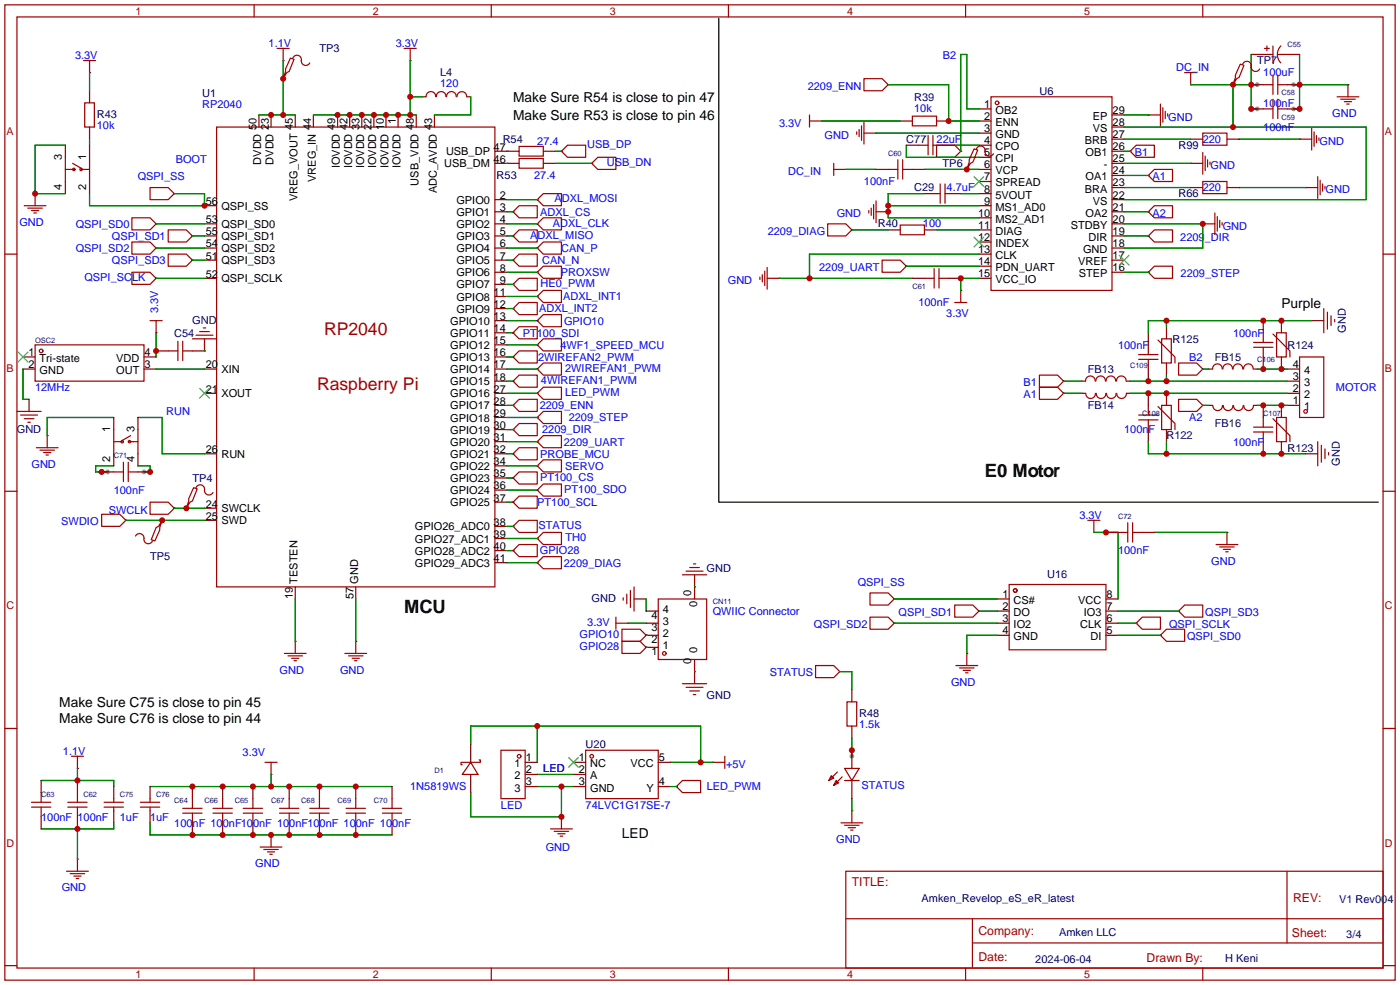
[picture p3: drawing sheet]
<svg xmlns="http://www.w3.org/2000/svg" width="294mm" height="207mm" viewBox="0 0 294 207" stroke-linecap="round" stroke-linejoin="round" font-family="sans-serif">
<g fill="#999">
<circle cx="271.5" cy="22.9" r=".51"/>
<circle cx="271.5" cy="17.8" r=".51"/>
<circle cx="263.9" cy="17.8" r=".51"/>
<circle cx="263.9" cy="22.9" r=".51"/>
<circle cx="22.6" cy="99.1" r=".51"/>
<circle cx="30.2" cy="99.1" r=".51"/>
<circle cx="178.8" cy="158.8" r=".51"/>
</g>
<g fill="none" stroke="#a10000" stroke-width=".25">
<path d="M1 1h291.9v204.7h-291.9zM3.6 3.6h286.7v199.6h-286.7zM17.5 12.7h2.6M18.8 12.7v2.5M53.3 1v2.6M58.2 10.2h2.5M59.4 10.2v2.5M61 12.2l.7 .2-1 2.6-.5 .2-.8 1.3 .5-1.5v-.5zM61.5 12.2a.93 .93 0 0 1 1.1-.6 .93 .93 0 0 1 .6 1.1 .94 .94 0 0 0 .7 1 .94 .94 0 0 0 1.1-.5M84.8 10.2h2.6M86.1 10.2v2.5M103.1 1v2.6"/>
<path d="M152.9 1v2.6M181.4 16.5h3.8l1.2 1.3-1.2 1.3h-3.8zM202.7 1v2.6M248.7 15.2h2.5M249.9 15.2v2.6M252.5 1v2.6M260.3 13.5l.8 .2-1 2.6-.5 .2-.8 1.3 .5-1.5v-.6zM260.9 13.5a.93 .93 0 0 1 1.1-.6 .93 .93 0 0 1 .6 1.1 .94 .94 0 0 0 .7 1 .94 .94 0 0 0 1.1-.5M265.2 11.4h2M265.2 17.8h2M265.4 10.2h1M265.9 9.7v1"/>
<path d="M267.2 9.7v3.5M267.2 15.7v4.1M268.2 11.4h2.1M268.2 17.8h2.1M268.2 15.7v4.1M268.9 9.6a2.54 2.54 0 0 0-.1 3.6M283 17.8v2.5M13.7 35.6h1.8M13.7 33v5.1M15.2 34.3l1.8 1M17 35.6h1.8M17.8 21.6h2v5.1h-2z"/>
<path d="M18.8 33v5.1M31.5 39.4h3.8l1.3 1.2-1.3 1.3h-3.8zM45.5 26.7h58.4v96.5h-58.4zM89.4 20.3a1.01 1.01 0 0 1 1.1-1.1 1.01 1.01 0 0 1 1 1.1M91.6 20.3a1.01 1.01 0 0 1 1-1.1 1.01 1.01 0 0 1 1 1.1M93.7 20.3a1.01 1.01 0 0 1 1.1-1.1 1.01 1.01 0 0 1 1 1.1M95.9 20.3a1.01 1.01 0 0 1 1-1.1 1.01 1.01 0 0 1 1.1 1.1M109 33.3h5v2h-5zM109 30.7h5v2.1h-5zM119.1 30.5h3.8v2.5h-3.8l-1.2-1.2zM125.5 33h3.8v2.6h-3.8l-1.3-1.3zM169.9 25.4h2.6"/>
<path d="M169.9 24.1v2.6M175 35.6h2.5M175 34.3v2.5M179.8 27.7v.5M180.3 27.2v1.5M180.8 26.4v3.1M181.4 27.9h2.5M181.4 25.7v4.5M186.4 35.6h2.1M188.5 33.5v4.1M189.5 35.6h2M189.5 33.5v4.1"/>
<path d="M191.5 24.4h5.1v2h-5.1zM192.8 30.5h2M194.8 28.4v4.1M195.8 28.4v4.1M195.8 30.5h2.1M196.6 30.5h3.8l1.3 1.3-1.3 1.2h-3.8zM197.4 38.6v4.1M198.4 38.6v4.1M204.5 31.2l.7 .3-1 2.5-.5 .3-.8 1.3 .6-1.6v-.5zM205 31.2a.93 .93 0 0 1 1.1-.5 .93 .93 0 0 1 .7 1.1 .94 .94 0 0 0 .6 .9 .94 .94 0 0 0 1.1-.4M208 20.3h25.4v40.7h-25.4zM237.2 31.8l1.3-1.3h3.8v2.5h-3.8z"/>
<path d="M241 24.1h2.6M242.3 35.6h3.8v2.5h-3.8l-1.3-1.3zM243.6 21.8v4.6M244.1 22.6v3.1M244.6 23.4v1.5M245.1 23.9v.5M249.9 34.3h2.6M252.5 38.1h5.1v2.5h-5.1zM252.5 27.9h5.1v2.6h-5.1zM252.5 32v4.6M253 32.8v3M253.5 33.5v1.6"/>
<path d="M254 34v.5M265.2 22.9h2M267.2 20.8v4.1M268.2 20.8v4.1M268.2 22.9h2.1M272.8 29.2h2.5M274.1 39.4h2.5M275.3 26.9v4.6M275.8 27.7v3M276.4 28.4v1.6M276.6 37.1v4.6M276.9 29v.5"/>
<path d="M277.1 37.8v3.1M277.6 38.6v1.5M278.1 39.1v.5M280.7 20.3h4.5M281.4 20.8h3.1M282.2 21.3h1.5M282.7 21.8h.5M1 53.3h2.6M5.1 43.2h4.6M5.8 43.7h3.1M6.6 44.2h1.5M7.1 44.7h.5"/>
<path d="M7.4 40.6v2.6M27.7 50.8h3.8l1.3 1.3-1.3 1.2h-3.8zM27.7 45.7h3.8l1.3 1.3-1.3 1.3h-3.8zM27.7 57.2h3.8l1.3 1.2-1.3 1.3h-3.8zM35.3 48.3h3.8l1.3 1.2-1.3 1.3h-3.8zM35.3 53.3h3.8l1.3 1.3-1.3 1.3h-3.8zM107.7 54.6l1.3-1.3h3.8v2.6h-3.8zM109 43.2h3.8v2.5h-3.8l-1.3-1.2zM109 48.3h3.8v2.5h-3.8l-1.3-1.3zM109 58.4h3.8v2.6h-3.8l-1.3-1.3zM112.8 47l1.2-1.3h3.9v2.6h-3.9zM112.8 57.2l1.2-1.3h3.9v2.5h-3.9z"/>
<path d="M112.8 52.1l1.2-1.3h3.9v2.5h-3.9zM114 40.6h3.9v2.6h-3.9l-1.2-1.3zM159.5 58.2v.5M160 57.7v1.5M160.5 56.9v3M161 58.4h2.6M161 56.1v4.6M173.7 47h3.8l1.3 1.3-1.3 1.2h-3.8zM182.4 44.2v.5M182.9 43.7v1.5M183.4 42.9v3.1M183.9 44.5h2.5"/>
<path d="M183.9 42.2v4.5M185.2 54.6h3.8l1.2 1.3-1.2 1.3h-3.8zM189 47.2h5.1v2.1h-5.1zM194.1 58.4h2M196.1 56.4v4.1M196.6 40.6h.8M197.1 58.4h2M197.1 56.4v4.1M198.4 40.6h.7M242.3 48.3h3.8v2.5h-3.8l-1.3-1.3zM242.3 55.9h3.8v2.5h-3.8l-1.3-1.2zM242.3 43.2h3.8v2.5h-3.8l-1.3-1.2z"/>
<path d="M252.5 47h2.5M255 44.7v4.6M255.5 45.5v3M256 46.2v1.6M256.5 46.7v.5M290.3 53.3h2.6M7.4 72.4h22.8v7.6h-22.8zM31.5 67.3h2.5M32.8 67.3v2.6M35.3 73.7h2M37.3 71.6v4.1M38.4 73.7h2"/>
<path d="M38.4 71.6v4.1M40.4 71.1h5.1M41.1 70.4h3.6M41.9 69.6h2M42.7 68.8h.5M107.7 64.8l1.3-1.3h3.8v2.5h-3.8zM109 73.7h3.8v2.5h-3.8l-1.3-1.3zM109 78.7h3.8v2.6h-3.8l-1.3-1.3zM109 68.6h3.8v2.5h-3.8l-1.3-1.2zM112.8 77.5l1.2-1.3h3.9v2.5h-3.9zM114 71.1h3.9v2.6h-3.9l-1.2-1.3zM114 61h3.9v2.5h-3.9l-1.2-1.3z"/>
<path d="M114 66h3.9v2.6h-3.9l-1.2-1.3zM200.4 63.5h2.5M201.7 61v2.5M218.2 78.7h3.8l1.3 1.3-1.3 1.3h-3.8zM227.9 80a1.01 1.01 0 0 1 1-1.1 1.01 1.01 0 0 1 1 1.1M230 80a1.01 1.01 0 0 1 1-1.1 1.01 1.01 0 0 1 1 1.1M232.2 80a1.01 1.01 0 0 1 1-1.1 1.01 1.01 0 0 1 1 1.1M234.4 80a1.01 1.01 0 0 1 1-1.1 1.01 1.01 0 0 1 1 1.1M239 75.4h4.1M239 74.4h4.1M241 72.4v2M241 75.4v2.1"/>
<path d="M243.1 71.4l3.5 3.5v1.3M243.8 71.1h2.1v5.1h-2.1zM247.4 76.2h3.8l1.3 1.3-1.3 1.2h-3.8zM254.5 77.5a1.01 1.01 0 0 1 1-1.1 1.01 1.01 0 0 1 1.1 1.1M256.7 77.5a1.01 1.01 0 0 1 1-1.1 1.01 1.01 0 0 1 1 1.1M258.8 77.5a1.01 1.01 0 0 1 1.1-1.1 1.01 1.01 0 0 1 1 1.1M261 77.5a1.01 1.01 0 0 1 1-1.1 1.01 1.01 0 0 1 1.1 1.1M263.1 72.9h4.1M263.1 71.9h4.1M265.2 69.9v2M265.2 72.9v2M267.2 70.1l3.6 3.6v1.2"/>
<path d="M268 69.9h2v5h-2zM272.8 74.9h5.1v12.7h-5.1zM277.9 64.8v5.1M278.6 65.5v3.6M279.4 66.3v2M280.2 67.1v.5M3.6 86.4h5M4.3 87.1h3.6M5.1 87.9h2M5.8 88.6h.5M7.6 94h4.6M8.4 94.5h3"/>
<path d="M9.1 95h1.6M9.7 95.5h.5M9.9 91.4v2.6M23.9 99.1h2M23.9 90.2v5.1M23.9 92.7h1.8M25.9 97v4.1M26.9 99.1h2.1M26.9 97v4.1M27.2 92.7h1.8M27.4 91.4l-1.7 1.1M29 90.2v5.1"/>
<path d="M107.7 95.3l1.3-1.3h3.8v2.5h-3.8zM107.7 90.2l1.3-1.3h3.8v2.5h-3.8zM109 83.8h3.8v2.6h-3.8l-1.3-1.3zM114 96.5h3.9v2.6h-3.9l-1.2-1.3zM114 91.4h3.9v2.6h-3.9l-1.2-1.3zM114 86.4h3.9v2.5h-3.9l-1.2-1.3zM114 81.3h3.9v2.5h-3.9l-1.2-1.2zM218.2 81.3h3.8l1.3 1.3-1.3 1.2h-3.8zM227.9 82.6a1.01 1.01 0 0 0 1 1 1.01 1.01 0 0 0 1-1M230.1 82.6a1.01 1.01 0 0 0 1 1.1 1.01 1.01 0 0 0 1-1.1M232.3 82.6a1.01 1.01 0 0 0 1 1.1 1.01 1.01 0 0 0 1-1.1M234.4 82.6a1.01 1.01 0 0 0 1 1 1.01 1.01 0 0 0 1-1"/>
<path d="M239 87.1h4.1M239 88.1h4.1M241 85.1v2M241 88.1v2.1M243.1 85.3l3.5 3.6v1.3M243.8 85.1h2.1v5.1h-2.1zM247.4 83.8h3.8l1.3 1.3-1.3 1.3h-3.8zM254.6 85.1a1.01 1.01 0 0 0 1 1.1 1.01 1.01 0 0 0 1-1.1M256.8 85.1a1.01 1.01 0 0 0 1 1.1 1.01 1.01 0 0 0 1-1.1M258.9 85.1a1.01 1.01 0 0 0 1 1.1 1.01 1.01 0 0 0 1.1-1.1M261.1 85.1a1.01 1.01 0 0 0 1 1.1 1.01 1.01 0 0 0 1-1.1M263.1 90.7h4.1"/>
<path d="M263.1 89.7h4.1M265.2 87.6v2.1M265.2 90.7v2M267.2 87.9l3.6 3.5v1.3M268 87.6h2v5.1h-2zM276.6 92.7v5.1M277.4 93.5v3.5M278.1 94.2v2.1M278.9 95v.5M1 103.1h2.6M21.3 108h3.8l1.3 1.2-1.3 1.3h-3.8zM28.4 112.5a.98 .98 0 0 1 1.3-.4 .98 .98 0 0 1 .5 1.3 .93 .93 0 0 0 .8 .7 .93 .93 0 0 0 1-.6"/>
<path d="M31.5 105.4h3.8l1.3 1.3-1.3 1.3h-3.8zM34 109.2l-.5 1.5v.6l-1 2.2-.8-.2 1.1-2.6 .5-.2zM40.6 102.4l.8 .2-1 2.6-.5 .2-.8 1.3 .5-1.5v-.6zM41.1 102.4a.93 .93 0 0 1 1.2-.6 .93 .93 0 0 1 .6 1.1 .94 .94 0 0 0 .7 1 .94 .94 0 0 0 1.1-.5M107.7 105.4l1.3-1.3h3.8v2.6h-3.8zM107.7 100.3l1.3-1.2h3.8v2.5h-3.8zM107.7 115.6l1.3-1.3h3.8v2.5h-3.8zM109 109.2h3.8v2.6h-3.8l-1.3-1.3zM112.8 113l1.2-1.2h3.9v2.5h-3.9zM112.8 102.9l1.2-1.3h3.9v2.5h-3.9zM114 116.8h3.9v2.6h-3.9l-1.2-1.3zM144 119.9h3.6"/>
<path d="M144.8 119.1h2M145.5 118.4h.5M228.3 109.2h2.6M229.6 109.2v2.6M234.7 111.8h2M236.7 109.7v4.1M237.7 111.8h2.1M237.7 109.7v4.1M255.3 114.3h4.5M256 114.8h3.1M256.8 115.3h1.5M257.3 115.8h.5"/>
<path d="M257.6 111.8v2.5M290.3 103.1h2.6M59.7 137.2h4.6M60.5 137.7h3M61.2 138.2h1.5M61.7 138.7h.5M62 134.6v2.6M72.4 137.2h4.6M73.2 137.7h3M73.9 138.2h1.5M74.4 138.7h.5M74.7 134.6v2.6"/>
<path d="M129.3 130.8h2.5M129.3 129.5v2.6M130.6 132.1h3.8l1.2 1.3-1.2 1.2h-3.8zM130.6 134.6h3.8l1.2 1.3-1.2 1.3h-3.8zM130.8 125.5v.5M131.6 124.7v2M132.3 124v3.5M133.1 123.2v5.1M138.2 125.7h10.1v12.7h-10.1zM143.3 120.7h5M171.2 139.7h3.8l1.3 1.3-1.3 1.2h-3.8zM182.6 129.5h3.8l1.3 1.3-1.3 1.3h-3.8z"/>
<path d="M182.6 124.5h3.8l1.3 1.2-1.3 1.3h-3.8zM200.4 127h3.8l1.3 1.3-1.3 1.2h-3.8zM200.7 139.7h4.5M202.9 137.2v2.5M211.8 122.7h20.4v13.7h-20.4zM239.8 129.5h3.8v2.6h-3.8l-1.3-1.3zM243.6 133.4l1.3-1.3h3.8v2.5h-3.8zM248.7 127h3.8v2.5h-3.8l-1.3-1.2zM1 152.9h2.6M15 158.8h2.5M16.3 158.8v2.5M100.6 159.5h.2v.5h-4v.5h.2"/>
<path d="M105.2 157.5h5v10.1h-5zM122.9 157.5h15.3v10.1h-15.3zM143.3 143.5h5M144 144.3h3.6M144.8 145h2M145.5 145.8h.5M152.1 158.8v2.5M177.8 147.3h2v5.1h-2zM201.4 140.2h3.1M202.2 140.7h1.5M202.7 141.2h.5M290.3 152.9h2.6"/>
<path d="M6.6 168.4h4.1M6.6 169.4h4.1M8.6 166.4v2M8.6 169.4v2.1M14.2 168.4h4.1M14.2 169.4h4.1M16.3 166.4v2M16.3 169.4v2.1M21.8 168.4h4.1M21.8 169.4h4.1M23.9 167.6v.8M23.9 169.4v.8"/>
<path d="M29.5 168.4h4M29.5 169.4h4M31.5 167.6v.8M31.5 169.4v.8M38.4 169.7h4M38.4 170.7h4M40.4 167.6v2.1M40.4 170.7v2M44.7 169.7h4.1M44.7 170.7h4.1M46.7 167.6v2.1M46.7 170.7v2"/>
<path d="M51.1 169.7h4M51.1 170.7h4M53.1 167.6v2.1M53.1 170.7v2M54.6 177.8h4.6M55.4 178.3h3M55.6 160h2.6M56.1 178.8h1.6M56.6 179.3h.5M56.9 160v2.6M56.9 175.3v2.5M58.7 169.7h4"/>
<path d="M58.7 170.7h4M60.7 167.6v2.1M60.7 170.7v2M65 169.7h4.1M65 170.7h4.1M67.1 167.6v2.1M67.1 170.7v2M72.6 169.7h4.1M72.6 170.7h4.1M74.7 167.6v2.1M74.7 170.7v2M80.3 169.7h4"/>
<path d="M80.3 170.7h4M82.3 167.6v2.1M82.3 170.7v2M98.8 160l1.5 2.6h-3.3zM115.6 174h4.5M116.3 174.5h3.1M117.1 175h1.5M117.6 175.5h.5M117.9 171.5v2.5M143.3 163.8h3.8v2.6h-3.8l-1.3-1.3zM149.6 160h2.5M174.5 162.8l.5 .5-1 .5z"/>
<path d="M175.5 163.8l.5 .5-1 .5zM175.8 162.1l-1.8 1.7M176.5 172.7h4.6M176.8 163.1l-1.8 1.7M177.3 161.3h3l-1.5 2.5zM177.3 173.2h3M177.3 163.8h3M178.1 173.7h1.5M178.6 174.2h.5M178.8 170.2v2.5M14 182.9h4.5M14.7 183.4h3.1"/>
<path d="M15.5 183.9h1.5M16 184.4h.5M16.3 180.3v2.6M177.5 182.9h112.8v20.3h-112.8zM177.6 192.8h112.6M204.1 197.9h86.1M204.1 192.8v10.2M270.2 182.9v15M1 202.7h2.6M53.3 203.2v2.5M103.1 203.2v2.5M152.9 203.2v2.5"/>
<path d="M202.7 203.2v2.5M252.5 203.2v2.5M290.3 202.7h2.6"/>
<circle cx="15.5" cy="35.6" r=".25"/>
<circle cx="17" cy="35.6" r=".25"/>
<circle cx="209.3" cy="21.6" r=".38"/>
<circle cx="8.6" cy="73.7" r=".38"/>
<circle cx="25.7" cy="92.7" r=".25"/>
<circle cx="27.2" cy="92.7" r=".25"/>
<circle cx="274.1" cy="86.4" r=".38"/>
<circle cx="139.4" cy="137.2" r=".38"/>
<circle cx="213.1" cy="124" r=".38"/>
<circle cx="109" cy="158.8" r=".38"/>
<circle cx="124.2" cy="158.8" r=".38"/>
</g>
<g fill="none" stroke="#870000" stroke-width=".25">
<path d="M18.8 15.2h.1M18.8 19.1v2.5M59.4 12.7h.1M59.4 16.3v.2M86.1 12.7h.1M186.4 17.8h.1M249.9 17.8h.1M258.8 17.5v.3M262.6 11.4h2.6M262.6 17.8h2.6M270.3 11.4h2.5M270.3 17.8h2.5"/>
<path d="M283 17.8h.1M13.7 30.5v2.5M13.7 38.1v2.5M18.8 26.7v2.5M18.8 30.5v2.5M18.8 38.1v2.5M54.4 24.1v2.6M56.9 24.1v2.6M62 24.1v2.6M65.8 24.1v2.6M70.9 24.1v2.6M73.4 24.1v2.6"/>
<path d="M75.9 24.1v2.6M78.5 24.1v2.6M81 24.1v2.6M83.6 24.1v2.6M87.4 24.1v2.6M88.6 20.3h.8M91.2 24.1v2.6M98 20.3h.8M103.9 34.3h5.1M103.9 31.8h5.1M114 34.3h2.6M114 31.8h2.6"/>
<path d="M117.9 31.8h.1M124.2 34.3h.1M172.5 25.4h.1M177.5 35.6h.1M183.9 27.9h.1M183.9 35.6h2.5M189 25.4h2.5M190.2 30.5h2.6M191.5 35.6h2.6M196.6 25.4h2.5M197.9 30.5h2.5M201.7 31.8h.1"/>
<path d="M202.9 35.3v.3M205.5 22.9h2.5M205.5 25.4h2.5M205.5 27.9h2.5M205.5 30.5h2.5M205.5 33h2.5M205.5 35.6h2.5M205.5 38.1h2.5M233.4 39.4h2.6M233.4 36.8h2.6M233.4 34.3h2.6M233.4 31.8h2.6"/>
<path d="M233.4 29.2h2.6M233.4 26.7h2.6M233.4 24.1h2.6M237.2 31.8h.1M241 24.1h.1M241 36.8h.1M249.9 34.3h.1M249.9 39.4h2.6M249.9 29.2h2.6M257.6 39.4h2.5M257.6 29.2h2.5M262.6 22.9h2.6"/>
<path d="M270.3 22.9h2.5M272.8 29.2h.1M274.1 39.4h.1M7.4 40.6h.1M32.8 52.1h.1M32.8 47h.1M32.8 58.4h.1M36.6 40.6h.1M40.4 49.5h.1M40.4 54.6h.1M42.9 43.2h2.6M42.9 58.4h2.6"/>
<path d="M42.9 54.6h2.6M42.9 52.1h2.6M42.9 49.5h2.6M42.9 47h2.6M103.9 57.2h2.5M103.9 54.6h2.5M103.9 52.1h2.5M103.9 49.5h2.5M103.9 47h2.5M103.9 44.5h2.5M103.9 41.9h2.5M103.9 59.7h2.5"/>
<path d="M107.7 44.5h.1M107.7 49.5h.1M107.7 59.7h.1M107.7 54.6h.1M112.8 41.9h.1M112.8 47h.1M112.8 57.2h.1M112.8 52.1h.1M163.6 58.4h.1M178.8 48.3h.1M186.4 44.5h.1M186.4 48.3h2.6"/>
<path d="M190.2 55.9h.1M191.5 58.4h2.6M194.1 40.6h2.5M194.1 48.3h2.5M199.1 40.6h2.6M199.1 58.4h2.6M205.5 40.6h2.5M205.5 43.2h2.5M205.5 45.7h2.5M205.5 48.3h2.5M205.5 50.8h2.5M205.5 53.3h2.5"/>
<path d="M205.5 55.9h2.5M205.5 58.4h2.5M233.4 57.2h2.6M233.4 54.6h2.6M233.4 52.1h2.6M233.4 49.5h2.6M233.4 47h2.6M233.4 44.5h2.6M233.4 41.9h2.6M241 49.5h.1M241 57.2h.1M241 44.5h.1"/>
<path d="M252.5 47h.1M4.8 77.5h2.6M4.8 74.9h2.6M30.2 77.5h2.6M30.2 74.9h2.6M32.8 69.9h.1M32.8 73.7h2.5M42.9 77.5h2.6M42.9 71.1v2.6h-2.5M103.9 77.5h2.5M103.9 74.9h2.5M103.9 72.4h2.5"/>
<path d="M103.9 69.9h2.5M103.9 67.3h2.5M103.9 64.8h2.5M103.9 62.2h2.5M107.7 74.9h.1M107.7 64.8h.1M107.7 69.9h.1M112.8 77.5h.1M112.8 72.4h.1M112.8 62.2h.1M112.8 67.3h.1M201.7 61h.1"/>
<path d="M241 69.9v2.5M241 77.5v2.5M244.9 68.6v2.5M244.9 76.2v2.5M252.5 77.5h.1M253.7 77.5h.8M263.1 77.5h.8M265.2 67.3v2.6M265.2 74.9v2.6M269 67.3v2.6M269 74.9v2.6M270.3 77.5h2.5"/>
<path d="M275.3 67.3h2.6M6.1 83.8v2.6M9.9 91.4h.1M21.3 99.1h2.6M23.9 87.6v2.6M23.9 95.3v2.5M29 99.1h2.5M29 87.6v2.6M29 95.3v2.5M42.9 95.3h2.6M42.9 82.6h2.6M103.9 97.8h2.5"/>
<path d="M103.9 95.3h2.5M103.9 92.7h2.5M103.9 90.2h2.5M103.9 87.6h2.5M103.9 85.1h2.5M103.9 82.6h2.5M103.9 80h2.5M107.7 80h.1M107.7 95.3h.1M107.7 85.1h.1M107.7 90.2h.1M112.8 97.8h.1"/>
<path d="M112.8 92.7h.1M112.8 87.6h.1M112.8 82.6h.1M223.3 80h.1M223.3 82.6h.1M227.1 82.6h.7M227.1 80h.7M236.5 82.6h.7M236.5 80h.7M241 82.6v2.5M241 90.2v2.5M244.9 82.6v2.5"/>
<path d="M244.9 90.2v2.5M252.5 85.1h.1M253.7 85.1h.8M263.1 85.1h.8M265.2 85.1v2.5M265.2 92.7v2.6M269 85.1v2.5M269 92.7v2.6M270.3 85.1h2.5M270.3 82.6h2.5M270.3 80h2.5M274.1 95.3h2.5"/>
<path d="M26.4 109.2h.1M34 109.2v.3M36.6 106.7h.1M39.1 106.4v.3M42.9 109.2h2.6M42.9 106.7h2.6M103.9 118.1h2.5M103.9 115.6h2.5M103.9 113h2.5M103.9 110.5h2.5M103.9 105.4h2.5M103.9 102.9h2.5"/>
<path d="M103.9 100.3h2.5M107.7 110.5h.1M107.7 105.4h.1M107.7 100.3h.1M107.7 115.6h.1M112.8 113h.1M112.8 118.1h.1M112.8 102.9h.1M229.6 111.8h.1M232.2 111.8h2.5M239.8 111.8h2.5M257.6 111.8h.1"/>
<path d="M62 134.6h.1M62 123.2v2.5M74.7 134.6h.1M74.7 123.2v2.5M131.8 130.8h.1M133.1 125.7h2.5M135.6 133.4h.1M135.6 135.9h.1M135.6 128.3h2.6M135.6 130.8h2.6M135.6 133.4h2.6M135.6 135.9h2.6"/>
<path d="M145.8 120.7v5M145.8 138.4v5.1M187.7 130.8h.1M187.7 125.7h.1M202.9 137.2h.1M205.5 128.3h.1M209.3 125.7h2.5M209.3 128.3h2.5M209.3 130.8h2.5M209.3 133.4h2.5M232.2 125.7h2.5M232.2 128.3h2.5"/>
<path d="M232.2 130.8h2.5M232.2 133.4h2.5M238.5 130.8h.1M243.6 133.4h.1M247.4 128.3h.1M98.8 156.2v3.8M176.3 141h.1M178.8 144.8v2.5M178.8 152.4v2.5M178.8 157.5v3.8M8.6 163.8v2.6M8.6 171.5v2.5"/>
<path d="M16.3 161.3h.1M16.3 163.8v2.6M16.3 171.5v2.5M23.9 165.1v2.5M23.9 170.2v2.5M31.5 165.1v2.5M31.5 170.2v2.5M40.4 165.1v2.5M40.4 172.7v2.6M46.7 165.1v2.5M46.7 172.7v2.6M53.1 165.1v2.5"/>
<path d="M53.1 172.7v2.6M56.9 175.3h.1M56.9 162.6h.1M60.7 165.1v2.5M60.7 172.7v2.6M67.1 165.1v2.5M67.1 172.7v2.6M74.7 165.1v2.5M74.7 172.7v2.6M82.3 165.1v2.5M82.3 172.7v2.6M98.8 162.6v3.8"/>
<path d="M110.2 160h2.6M110.2 162.6h2.6M110.2 165.1h2.6M117.9 171.5h.1M120.4 160h2.5M120.4 162.6h2.5M120.4 165.1h2.5M138.2 160h2.5M138.2 165.1h2.5M142 165.1h.1M149.6 160h.1M178.8 170.2h.1"/>
<path d="M178.8 163.8v3.8M16.3 180.3h.1"/>
</g>
<path d="M204.5 37.1l2 2M206.5 37.1l-2 2M204.5 49.8l2 2M206.5 49.8l-2 2M234.9 53.6l2.1 2M237 53.6l-2.1 2M3.8 73.9l2 2M5.8 73.9l-2 2M41.9 81.5l2 2.1M43.9 81.5l-2 2.1M119.4 159l2 2M121.4 159l-2 2" fill="none" stroke="#3c3" stroke-width=".25"/>
<path d="M150.9 3.8v101.6h138.4" fill="none" stroke="#000" stroke-width=".25"/>
<g fill="none" stroke="#008700" stroke-width=".25">
<path d="M18.8 15.2v3.9M59.4 12.7v11.4M86.1 12.7v11.4M186.4 17.8h12.7v7.6h6.4M249.9 17.8h14M258.8 17.8v8.9M262.6 11.4v11.5h1.3M271.5 17.8h11.5M272.8 11.4v11.5h-1.3M13.7 30.5h-6.3v10.1h6.3M18.8 29.2v1.3M54.4 24.1h7.6"/>
<path d="M65.8 24.1h21.6M86.1 20.3h2.5M98.8 20.3v3.8h-7.6M106.4 31.8h.1M106.4 34.3h.1M116.6 31.8h1.3M116.6 34.3h7.6M172.5 25.4h16.5M177.5 35.6h6.4M183.9 27.9h21.6M190.2 30.5v2.5h15.3M194.1 35.6h11.4"/>
<path d="M200.4 30.5h5.1M205.5 22.9h-2.6v-11.5h-1.2v20.4M236 26.7h50.8v15.2h-50.8M236 24.1h5M236 39.4h13.9M236 36.8h5M236 31.8h1.2M236 29.2h13.9M236 34.3h13.9M260.1 39.4h14M260.1 29.2h12.7M18.8 40.6v2.6h24.1v-2.6h-6.3"/>
<path d="M32.8 47h10.1M32.8 52.1h10.1M32.8 58.4h10.1M40.4 49.5h2.5M40.4 54.6h2.5M106.4 49.5h1.3M106.4 47h6.4M106.4 44.5h1.3M106.4 41.9h6.4M106.4 57.2h6.4M106.4 59.7h1.3M106.4 52.1h6.4"/>
<path d="M106.4 54.6h1.3M163.6 58.4h27.9M178.8 48.3h7.6M186.4 43.2h19.1M190.2 55.9h15.3M194.1 40.6h-7.7v5.1h19.1M196.6 48.3h8.9M201.7 40.6h3.8M205.5 58.4h-3.8v2.6M205.5 53.3h-35.6v5.1M236 49.5h5M236 47h16.5v5.1h-16.5"/>
<path d="M236 44.5h5M236 57.2h5M4.8 77.5v6.3h1.3M32.8 77.5h10.1M32.8 69.9v5M42.9 73.7h.1M106.4 72.4h6.4M106.4 74.9h1.3M106.4 77.5h6.4M106.4 64.8h1.3M106.4 62.2h6.4M106.4 67.3h6.4"/>
<path d="M106.4 69.9h1.3M244.9 67.3v1.3M244.9 78.7v1.3M252.5 77.5h1.2M263.9 77.5h6.4M275.3 67.3h-34.3v2.6M23.9 97.8h-3.8v1.3h2.5M23.9 87.6h-14v3.8M29 97.8h2.5v1.3h-1.3M29 87.6h5v7.7h8.9M106.4 80h1.3M106.4 97.8h6.4"/>
<path d="M106.4 95.3h1.3M106.4 85.1h1.3M106.4 87.6h6.4M106.4 90.2h1.3M106.4 92.7h6.4M106.4 82.6h6.4M223.3 80h3.8M223.3 82.6h3.8M237.2 80h33.1M237.2 82.6h33.1M241 92.7v2.6h33.1M244.9 92.7v2.6"/>
<path d="M252.5 85.1h1.2M263.9 85.1h6.4M26.4 109.2h16.5M36.6 106.7h6.3M106.4 113h6.4M106.4 102.9h6.4M106.4 118.1h6.4M106.4 110.5h1.3M106.4 115.6h1.3M106.4 105.4h1.3M106.4 100.3h1.3M229.6 111.8h5.1v13.9"/>
<path d="M242.3 111.8h15.3M62 125.7v8.9M74.7 125.7v8.9M131.8 130.8h3.8M135.6 133.4h.1M135.6 135.9h.1M135.6 125.7v2.6M145.8 123.2h.1M187.7 130.8h21.6M187.7 125.7h21.6M205.5 128.3h3.8M209.3 133.4h-6.4v3.8"/>
<path d="M234.7 133.4h8.9M234.7 128.3h12.7M234.7 130.8h3.8M98.8 156.2v-3.8h48.3v7.6M112.8 152.4v7.6M145.8 141h.1M176.3 141h2.5v3.8M178.8 154.9v3.9M8.6 163.8h15.3v1.3M16.3 161.3v2.5M16.3 174v6.3M23.9 172.7v1.3h-15.3"/>
<path d="M31.5 165.1h50.8M31.5 172.7v2.6h50.8M56.9 162.6v2.5M112.8 165.1h7.6M112.8 162.6h7.6M117.9 165.1v6.4h-19.1v-5.1M140.7 165.1h1.3M140.7 160h8.9M178.8 167.6v2.6"/>
</g>
<g fill="#c00">
<circle cx="272.8" cy="17.8" r=".63"/>
<circle cx="272.8" cy="22.9" r=".63"/>
<circle cx="262.6" cy="17.8" r=".63"/>
<circle cx="262.6" cy="22.9" r=".63"/>
<circle cx="258.8" cy="26.7" r=".63"/>
<circle cx="258.8" cy="17.8" r=".63"/>
<circle cx="202.9" cy="35.6" r=".63"/>
<circle cx="186.4" cy="44.4" r=".63"/>
<circle cx="186.4" cy="43.2" r=".63"/>
<circle cx="252.5" cy="47" r=".63"/>
<circle cx="199.1" cy="25.4" r=".63"/>
<circle cx="169.9" cy="58.4" r=".63"/>
<circle cx="201.7" cy="58.4" r=".63"/>
<circle cx="16.3" cy="174" r=".63"/>
<circle cx="16.3" cy="163.8" r=".63"/>
<circle cx="56.9" cy="165.1" r=".63"/>
<circle cx="40.4" cy="165.1" r=".63"/>
<circle cx="46.7" cy="165.1" r=".63"/>
<circle cx="53.1" cy="165.1" r=".63"/>
<circle cx="60.7" cy="165.1" r=".63"/>
<circle cx="67.1" cy="165.1" r=".63"/>
<circle cx="74.7" cy="165.1" r=".63"/>
<circle cx="46.7" cy="175.3" r=".63"/>
<circle cx="40.4" cy="175.3" r=".63"/>
<circle cx="53.1" cy="175.3" r=".63"/>
<circle cx="56.9" cy="175.3" r=".63"/>
<circle cx="60.7" cy="175.3" r=".63"/>
<circle cx="67.1" cy="175.3" r=".63"/>
<circle cx="74.7" cy="175.3" r=".63"/>
<circle cx="21.3" cy="99.1" r=".63"/>
<circle cx="31.5" cy="99.1" r=".63"/>
<circle cx="42.9" cy="43.2" r=".63"/>
<circle cx="7.4" cy="40.6" r=".63"/>
<circle cx="232.2" cy="111.8" r=".63"/>
<circle cx="59.4" cy="24.1" r=".63"/>
<circle cx="56.9" cy="24.1" r=".63"/>
<circle cx="59.4" cy="16.5" r=".63"/>
<circle cx="86.1" cy="24.1" r=".63"/>
<circle cx="83.6" cy="24.1" r=".63"/>
<circle cx="81" cy="24.1" r=".63"/>
<circle cx="78.5" cy="24.1" r=".63"/>
<circle cx="75.9" cy="24.1" r=".63"/>
<circle cx="73.4" cy="24.1" r=".63"/>
<circle cx="70.9" cy="24.1" r=".63"/>
<circle cx="86.1" cy="20.3" r=".63"/>
<circle cx="178.8" cy="157.5" r=".63"/>
<circle cx="39.1" cy="106.7" r=".63"/>
<circle cx="34" cy="109.2" r=".63"/>
<circle cx="147.1" cy="160" r=".63"/>
<circle cx="112.8" cy="152.4" r=".63"/>
<circle cx="117.9" cy="165.1" r=".63"/>
<circle cx="117.9" cy="171.4" r=".63"/>
<circle cx="32.8" cy="73.7" r=".63"/>
<circle cx="244.9" cy="95.2" r=".63"/>
<circle cx="265.2" cy="95.2" r=".63"/>
<circle cx="269" cy="95.2" r=".63"/>
<circle cx="244.9" cy="67.3" r=".63"/>
<circle cx="265.2" cy="67.3" r=".63"/>
<circle cx="269" cy="67.3" r=".63"/>
<circle cx="244.9" cy="80" r=".63"/>
<circle cx="241" cy="80" r=".63"/>
<circle cx="241" cy="82.5" r=".63"/>
<circle cx="244.9" cy="82.5" r=".63"/>
<circle cx="265.2" cy="77.5" r=".63"/>
<circle cx="269" cy="77.5" r=".63"/>
<circle cx="265.2" cy="85.1" r=".63"/>
<circle cx="269" cy="85.1" r=".63"/>
</g>
<g font-size="3.8">
<text x="206.8" y="100.2">E0 Motor</text>
<text x="84.8" y="128.8">MCU</text>
</g>
<g font-size="3.7" fill="#a00000">
<text x="68" y="70.4">RP2040</text>
<text x="66.6" y="81.8">Raspberry Pi</text>
</g>
<g font-size="2.9">
<text x="107.7" y="21.5">Make Sure R54 is close to pin 47</text>
<text x="107.7" y="25.3">Make Sure R53 is close to pin 46</text>
<text x="269" y="64.6">Purple</text>
<text x="12.4" y="148.5">Make Sure C75 is close to pin 45</text>
<text x="12.4" y="151.8">Make Sure C76 is close to pin 44</text>
<text x="130.6" y="176">LED</text>
</g>
<g font-size="2.6" fill="#a00000">
<text x="178.8" y="186.1">TITLE:</text>
<text x="271.4" y="189.4">REV:</text>
<text x="205.4" y="196.3">Company:</text>
<text x="271.2" y="196.7">Sheet:</text>
<text x="205.4" y="201.8">Date:</text>
<text x="240.7" y="201.9">Drawn By:</text>
</g>
<g font-size="2.3" fill="#00f">
<text x="56.4" y="9.8">1.1V</text>
<text x="83.1" y="9.8">3.3V</text>
<text x="15.7" y="12.4">3.3V</text>
<text x="197.9" y="12.4">B2</text>
<text x="246.9" y="14.9">DC_IN</text>
<text x="265.2" y="16">100uF</text>
<text x="42.4" y="22.7">RP2040</text>
<text x="92.4" y="18.3">120</text>
<text x="169.6" y="18.8">2209_ENN</text>
<text x="191.9" y="23.5">10k</text>
<text x="265.2" y="22.4">100nF</text>
<text x="20.3" y="27.1">10k</text>
<text x="163.5" y="26.6">3.3V</text>
<text x="173.1" y="29.1">GND</text>
<text x="245.2" y="25.3">GND</text>
<text x="265.2" y="27.5">100nF</text>
<text x="279.7" y="24.5">GND</text>
<text x="36.9" y="34.1">BOOT</text>
<text x="112.8" y="30.4">27.4</text>
<text x="123.3" y="31">USB_DP</text>
<text x="127.4" y="34.8">USB_DN</text>
<text x="196.6" y="30">22uF</text>
<text x="238.2" y="32.8">B1</text>
<text x="252.5" y="30">220</text>
<text x="254.1" y="35.5">GND</text>
<text x="277" y="30.4">GND</text>
<text x="28.9" y="37.8">QSPI_SS</text>
<text x="112.1" y="37.5">27.4</text>
<text x="165.4" y="36.8">DC_IN</text>
<text x="181.4" y="38.9">100nF</text>
<text x="198.7" y="40.1">4.7uF</text>
<text x="241.9" y="37.8">A1</text>
<text x="252.5" y="40.2">220</text>
<text x="278.3" y="40.6">GND</text>
<text x="4.1" y="47.4">GND</text>
<text x="15.9" y="47.8">QSPI_SD0</text>
<text x="113.4" y="45.2">ADXL_CS</text>
<text x="116" y="47.5">ADXL_CLK</text>
<text x="116.4" y="42.5">ADXL_MOSI</text>
<text x="175.6" y="45.7">GND</text>
<text x="193.7" y="47.7">100</text>
<text x="241.9" y="45.5">A2</text>
<text x="15.9" y="52.8">QSPI_SD2</text>
<text x="23.5" y="50.3">QSPI_SD1</text>
<text x="111.3" y="50.1">ADXL_MISO</text>
<text x="117.8" y="52.9">CAN_P</text>
<text x="161.2" y="49.3">2209_DIAG</text>
<text x="247.7" y="50.5">2209_DIR</text>
<text x="256.7" y="48.2">GND</text>
<text x="17.7" y="59">QSPI_SCLK</text>
<text x="23.5" y="55.4">QSPI_SD3</text>
<text x="113.8" y="55.4">CAN_N</text>
<text x="117.8" y="58">PROXSW</text>
<text x="152.8" y="59.6">GND</text>
<text x="172" y="56.9">2209_UART</text>
<text x="247.8" y="58.1">2209_STEP</text>
<text x="33.2" y="65.7" transform="rotate(-90 33.2 65.7)">3.3V</text>
<text x="113.2" y="65.6">ADXL_INT2</text>
<text x="113.5" y="60.2">HE0_PWM</text>
<text x="118.2" y="63">ADXL_INT1</text>
<text x="192.8" y="64.3">100nF</text>
<text x="109.7" y="70.7">PT100_SDI</text>
<text x="118.4" y="68.1">GPIO10</text>
<text x="198.6" y="66.5">3.3V</text>
<text x="258.8" y="70.7">100nF</text>
<text x="113" y="75.7">2WIREFAN2_PWM</text>
<text x="117.6" y="73.2">4WF1_SPEED_MCU</text>
<text x="234.7" y="73.2">100nF</text>
<text x="249.7" y="75.7">B2</text>
<text x="7.4" y="82.1">12MHz</text>
<text x="113.6" y="80.6">4WIREFAN1_PWM</text>
<text x="118.6" y="78">2WIREFAN1_PWM</text>
<text x="118.6" y="83.1">LED_PWM</text>
<text x="214.9" y="81">B1</text>
<text x="214.9" y="83.5">A1</text>
<text x="280.4" y="82.1">MOTOR</text>
<text x="34.9" y="87.1">RUN</text>
<text x="113.3" y="85.9">2209_ENN</text>
<text x="119.4" y="88.4">2209_STEP</text>
<text x="249.7" y="88.4">A2</text>
<text x="113.8" y="91">2209_DIR</text>
<text x="118.4" y="93.5">2209_UART</text>
<text x="236" y="91">100nF</text>
<text x="258.8" y="93.5">100nF</text>
<text x="6.6" y="98.2">GND</text>
<text x="113.4" y="100.9">PT100_CS</text>
<text x="113.4" y="96.1">PROBE_MCU</text>
<text x="118.7" y="98.6">SERVO</text>
<text x="22.8" y="107.9">SWCLK</text>
<text x="23.9" y="103.7">100nF</text>
<text x="112.8" y="106.2">PT100_SCL</text>
<text x="118.4" y="103.5">PT100_SDO</text>
<text x="12.9" y="110.3">SWDIO</text>
<text x="113" y="111">STATUS</text>
<text x="118.7" y="113.6">TH0</text>
<text x="226.6" y="108.9">3.3V</text>
<text x="113.3" y="116.4">GPIO28</text>
<text x="118.4" y="118.9">2209_DIAG</text>
<text x="234.7" y="116.4">100nF</text>
<text x="254.3" y="118.5">GND</text>
<text x="180" y="122.9">QSPI_SS</text>
<text x="123.3" y="131.4">3.3V</text>
<text x="149.6" y="129.1">QWIIC Connector</text>
<text x="170.8" y="131.7">QSPI_SD2</text>
<text x="188.6" y="129.2">QSPI_SD1</text>
<text x="245.4" y="131.8">QSPI_SCLK</text>
<text x="253" y="129.2">QSPI_SD3</text>
<text x="121.7" y="133.9">GPIO10</text>
<text x="121.7" y="136.5">GPIO28</text>
<text x="249.2" y="134.3">QSPI_SD0</text>
<text x="58.7" y="141.4">GND</text>
<text x="71.4" y="141.4">GND</text>
<text x="161.6" y="142">STATUS</text>
<text x="199.6" y="143.9">GND</text>
<text x="180.3" y="152.9">1.5k</text>
<text x="13.2" y="158.4">1.1V</text>
<text x="50.9" y="158.7">3.3V</text>
<text x="152.4" y="161.2">+5V</text>
<text x="86.1" y="165.9">1N5819WS</text>
<text x="114" y="162.1">LED</text>
<text x="148.3" y="165.9">LED_PWM</text>
<text x="180.8" y="165.6">STATUS</text>
<text x="8.6" y="172.3">100nF</text>
<text x="16.3" y="172.3">100nF</text>
<text x="25.1" y="172.3">1uF</text>
<text x="31.5" y="172.3">1uF</text>
<text x="36.6" y="173.5">100nF 100nF100nF 100nF100nF 100nF 100nF</text>
<text x="105.2" y="169.7">LED</text>
<text x="122.9" y="169.7">74LVC1G17SE-7</text>
<text x="114.6" y="178.5">GND</text>
<text x="175.5" y="176.9">GND</text>
<text x="53.6" y="182">GND</text>
<text x="13" y="187.1">GND</text>
</g>
<g font-size="2.3" fill="#000080">
<text x="67.1" y="11">TP3</text>
<text x="92.4" y="16">L4</text>
<text x="263.9" y="13.5">TP7</text>
<text x="42.4" y="20.5">U1</text>
<text x="191.9" y="21.2">R39</text>
<text x="218.2" y="19.9">U6</text>
<text x="20.3" y="24.8">R43</text>
<text x="105.5" y="29.9">R54</text>
<text x="190.2" y="30">C77</text>
<text x="197.9" y="35.1">TP6</text>
<text x="247.4" y="31.3">R99</text>
<text x="104.3" y="37.5">R53</text>
<text x="191.9" y="40.1">C29</text>
<text x="247.4" y="41.4">R66</text>
<text x="184.3" y="47.7">R40</text>
<text x="36.6" y="70.7">C54</text>
<text x="40.4" y="68">GND</text>
<text x="246.1" y="71.9">R125</text>
<text x="282.5" y="69.9" transform="rotate(-90 282.5 69.9)">GND</text>
<text x="255" y="75.7">FB15</text>
<text x="270.3" y="73.2">R124</text>
<text x="228.3" y="78.3">FB13</text>
<text x="228.3" y="85.9">FB14</text>
<text x="255" y="89.7">FB16</text>
<text x="3.5" y="90.9">GND</text>
<text x="244.9" y="92.2">R122</text>
<text x="270.3" y="94.8">R123</text>
<text x="40.4" y="101.1">TP4</text>
<text x="281.2" y="97.8" transform="rotate(-90 281.2 97.8)">GND</text>
<text x="31.5" y="117.6">TP5</text>
<text x="148.3" y="120.1">GND</text>
<text x="219.8" y="121.3">U16</text>
<text x="124.2" y="126.4">GND</text>
<text x="148.3" y="146.7">GND</text>
<text x="180.3" y="150.6">R48</text>
<text x="122.9" y="157">U20</text>
<text x="193.5" y="189.4">Amken_Revelop_eS_eR_latest</text>
<text x="281.1" y="189.5">V1 Rev004</text>
<text x="222.3" y="196.4">Amken LLC</text>
<text x="282.6" y="197">3/4</text>
<text x="217.3" y="202">2024-06-04</text>
<text x="257.2" y="202">H Keni</text>
</g>
<g font-size="2.3">
<text x="206.6" y="22.6">1</text>
<text x="209" y="23.9">OB2</text>
<text x="233.6" y="23.9">29</text>
<text x="53.9" y="27.3" transform="rotate(-90 53.9 27.3)">50</text>
<text x="56.4" y="27.3" transform="rotate(-90 56.4 27.3)">23</text>
<text x="61.5" y="27.3" transform="rotate(-90 61.5 27.3)">45</text>
<text x="65.3" y="27.3" transform="rotate(-90 65.3 27.3)">44</text>
<text x="70.4" y="27.3" transform="rotate(-90 70.4 27.3)">49</text>
<text x="72.9" y="27.3" transform="rotate(-90 72.9 27.3)">42</text>
<text x="75.5" y="27.3" transform="rotate(-90 75.5 27.3)">33</text>
<text x="78" y="27.3" transform="rotate(-90 78 27.3)">22</text>
<text x="80.5" y="27.3" transform="rotate(-90 80.5 27.3)">10</text>
<text x="83.1" y="26" transform="rotate(-90 83.1 26)">1</text>
<text x="86.9" y="27.3" transform="rotate(-90 86.9 27.3)">48</text>
<text x="90.7" y="27.3" transform="rotate(-90 90.7 27.3)">43</text>
<text x="206.6" y="25.2">2</text>
<text x="206.6" y="27.7">3</text>
<text x="209" y="26.4">ENN</text>
<text x="209" y="29">GND</text>
<text x="229.4" y="27.7">VS</text>
<text x="229.4" y="25.2">EP</text>
<text x="233.6" y="29">27</text>
<text x="233.6" y="26.4">28</text>
<text x="13" y="33.5" transform="rotate(-90 13 33.5)">3</text>
<text x="18.1" y="33.5" transform="rotate(-90 18.1 33.5)">1</text>
<text x="54.8" y="34.6" transform="rotate(-90 54.8 34.6)">DVDD</text>
<text x="57.4" y="34.6" transform="rotate(-90 57.4 34.6)">DVDD</text>
<text x="71.4" y="35.4" transform="rotate(-90 71.4 35.4)">IOVDD</text>
<text x="73.9" y="35.4" transform="rotate(-90 73.9 35.4)">IOVDD</text>
<text x="76.4" y="35.4" transform="rotate(-90 76.4 35.4)">IOVDD</text>
<text x="79" y="35.4" transform="rotate(-90 79 35.4)">IOVDD</text>
<text x="81.5" y="35.4" transform="rotate(-90 81.5 35.4)">IOVDD</text>
<text x="84.1" y="35.4" transform="rotate(-90 84.1 35.4)">IOVDD</text>
<text x="93.2" y="35.1">USB_DM</text>
<text x="93.6" y="32.6">USB_DP</text>
<text x="103.6" y="31.6">47</text>
<text x="103.6" y="34.2">46</text>
<text x="206.6" y="30.3">4</text>
<text x="206.6" y="32.8">5</text>
<text x="206.6" y="35.3">6</text>
<text x="209" y="31.5">CPO</text>
<text x="209" y="34.1">CPI</text>
<text x="227.7" y="30.3">BRB</text>
<text x="227.9" y="32.8">OB1</text>
<text x="231.7" y="35.3">-</text>
<text x="233.6" y="34.1">25</text>
<text x="233.6" y="31.5">26</text>
<text x="13" y="39.9" transform="rotate(-90 13 39.9)">4</text>
<text x="18.1" y="39.9" transform="rotate(-90 18.1 39.9)">2</text>
<text x="66.3" y="38.2" transform="rotate(-90 66.3 38.2)">VREG_IN</text>
<text x="87.9" y="38.9" transform="rotate(-90 87.9 38.9)">USB_VDD</text>
<text x="91.7" y="40.6" transform="rotate(-90 91.7 40.6)">ADC_AVDD</text>
<text x="104.9" y="41.8">2</text>
<text x="206.6" y="37.9">7</text>
<text x="206.6" y="40.4">8</text>
<text x="209" y="36.6">VCP</text>
<text x="209" y="39.1">SPREAD</text>
<text x="209" y="41.7">5VOUT</text>
<text x="227.7" y="40.4">BRA</text>
<text x="227.9" y="37.9">OA1</text>
<text x="233.6" y="41.7">22</text>
<text x="233.6" y="39.1">23</text>
<text x="233.6" y="36.6">24</text>
<text x="43.2" y="43">56</text>
<text x="43.2" y="46.9">53</text>
<text x="46.5" y="44">QSPI_SS</text>
<text x="46.5" y="47.8">QSPI_SD0</text>
<text x="62.5" y="42.3" transform="rotate(-90 62.5 42.3)">VREG_VOUT</text>
<text x="95.8" y="47.8">GPIO2</text>
<text x="95.8" y="45.3">GPIO1</text>
<text x="95.8" y="42.8">GPIO0</text>
<text x="104.9" y="46.9">4</text>
<text x="104.9" y="44.3">3</text>
<text x="205.3" y="45.5">10</text>
<text x="206.6" y="43">9</text>
<text x="209" y="44.2">MS1_AD0</text>
<text x="209" y="46.8">MS2_AD1</text>
<text x="227.9" y="45.5">OA2</text>
<text x="229.4" y="43">VS</text>
<text x="233.6" y="46.8">20</text>
<text x="233.6" y="44.2">21</text>
<text x="43.2" y="49.4">55</text>
<text x="43.2" y="51.9">54</text>
<text x="46.5" y="50.4">QSPI_SD1</text>
<text x="46.5" y="52.9">QSPI_SD2</text>
<text x="95.8" y="52.9">GPIO4</text>
<text x="95.8" y="50.4">GPIO3</text>
<text x="104.9" y="51.9">6</text>
<text x="104.9" y="49.4">5</text>
<text x="205.3" y="48">11</text>
<text x="205.3" y="50.6">12</text>
<text x="205.3" y="53.1">13</text>
<text x="209" y="49.3">DIAG</text>
<text x="209" y="51.8">INDEX</text>
<text x="224.8" y="48">STDBY</text>
<text x="227.4" y="53.1">GND</text>
<text x="228.5" y="50.6">DIR</text>
<text x="233.6" y="51.8">18</text>
<text x="233.6" y="49.3">19</text>
<text x="43.2" y="58.3">52</text>
<text x="43.2" y="54.5">51</text>
<text x="46.5" y="59.3">QSPI_SCLK</text>
<text x="46.5" y="55.5">QSPI_SD3</text>
<text x="95.8" y="58">GPIO6</text>
<text x="95.8" y="55.5">GPIO5</text>
<text x="104.9" y="59.6">9</text>
<text x="104.9" y="57">8</text>
<text x="104.9" y="54.5">7</text>
<text x="205.3" y="55.7">14</text>
<text x="205.3" y="58.2">15</text>
<text x="209" y="54.4">CLK</text>
<text x="209" y="56.9">PDN_UART</text>
<text x="209" y="59.5">VCC_IO</text>
<text x="226.3" y="55.7">VREF</text>
<text x="226.5" y="58.2">STEP</text>
<text x="233.6" y="56.9">16</text>
<text x="233.6" y="54.4">17</text>
<text x="95.8" y="60.5">GPIO7</text>
<text x="95.8" y="65.6">GPIO9</text>
<text x="95.8" y="63.1">GPIO8</text>
<text x="103.6" y="64.6">12</text>
<text x="103.6" y="62.1">11</text>
<text x="94.5" y="70.7">GPIO11</text>
<text x="94.5" y="68.2">GPIO10</text>
<text x="103.6" y="69.7">14</text>
<text x="103.6" y="67.2">13</text>
<text x="6" y="74.7">1</text>
<text x="6" y="77.2">2</text>
<text x="8.3" y="76">Tri-state</text>
<text x="24.4" y="76">VDD</text>
<text x="30.4" y="77.2">3</text>
<text x="30.4" y="74.7">4</text>
<text x="43.2" y="77.3">20</text>
<text x="94.5" y="75.8">GPIO13</text>
<text x="94.5" y="73.2">GPIO12</text>
<text x="103.6" y="77.3">17</text>
<text x="103.6" y="74.8">16</text>
<text x="103.6" y="72.3">15</text>
<text x="271.4" y="77.2">4</text>
<text x="8.3" y="78.5">GND</text>
<text x="24.4" y="78.5">OUT</text>
<text x="43.2" y="82.4">21</text>
<text x="46.5" y="83.4">XOUT</text>
<text x="46.5" y="78.3">XIN</text>
<text x="94.5" y="83.4">GPIO16</text>
<text x="94.5" y="80.9">GPIO15</text>
<text x="94.5" y="78.3">GPIO14</text>
<text x="103.6" y="82.4">27</text>
<text x="103.6" y="79.9">18</text>
<text x="271.4" y="82.3">2</text>
<text x="271.4" y="79.8">3</text>
<text x="273.7" y="83.6">2</text>
<text x="273.7" y="81.1">3</text>
<text x="273.7" y="78.5">4</text>
<text x="94.5" y="88.5">GPIO18</text>
<text x="94.5" y="85.9">GPIO17</text>
<text x="103.6" y="87.5">29</text>
<text x="103.6" y="85">28</text>
<text x="271.4" y="84.9">1</text>
<text x="273.7" y="86.1">1</text>
<text x="23.2" y="90.7" transform="rotate(-90 23.2 90.7)">1</text>
<text x="28.2" y="90.7" transform="rotate(-90 28.2 90.7)">3</text>
<text x="43.2" y="95.1">26</text>
<text x="94.5" y="93.6">GPIO20</text>
<text x="94.5" y="91">GPIO19</text>
<text x="103.6" y="95.1">32</text>
<text x="103.6" y="92.6">31</text>
<text x="103.6" y="90">30</text>
<text x="23.2" y="97" transform="rotate(-90 23.2 97)">2</text>
<text x="28.2" y="97" transform="rotate(-90 28.2 97)">4</text>
<text x="46.5" y="96.1">RUN</text>
<text x="94.5" y="101.2">GPIO23</text>
<text x="94.5" y="98.6">GPIO22</text>
<text x="94.5" y="96.1">GPIO21</text>
<text x="103.6" y="100.2">35</text>
<text x="103.6" y="97.7">34</text>
<text x="43.2" y="106.5">24</text>
<text x="46.5" y="107.5">SWCLK</text>
<text x="94.5" y="106.3">GPIO25</text>
<text x="94.5" y="103.7">GPIO24</text>
<text x="103.6" y="105.3">37</text>
<text x="103.6" y="102.7">36</text>
<text x="43.2" y="109.1">25</text>
<text x="46.5" y="110.1">SWD</text>
<text x="87.1" y="113.9">GPIO27_ADC1</text>
<text x="87.1" y="111.3">GPIO26_ADC0</text>
<text x="103.6" y="112.9">39</text>
<text x="103.6" y="110.4">38</text>
<text x="87.1" y="119">GPIO29_ADC3</text>
<text x="87.1" y="116.4">GPIO28_ADC2</text>
<text x="103.6" y="118">41</text>
<text x="103.6" y="115.4">40</text>
<text x="61.5" y="125.8" transform="rotate(-90 61.5 125.8)">19</text>
<text x="62.5" y="122.5" transform="rotate(-90 62.5 122.5)">TESTEN</text>
<text x="74.2" y="125.8" transform="rotate(-90 74.2 125.8)">57</text>
<text x="75.2" y="122.5" transform="rotate(-90 75.2 122.5)">GND</text>
<text x="145.1" y="125.1" transform="rotate(-90 145.1 125.1)">0</text>
<text x="210.4" y="125.5">1</text>
<text x="232.3" y="125.5">8</text>
<text x="136.8" y="129.9">4</text>
<text x="139.1" y="131.2">3</text>
<text x="139.1" y="128.6">4</text>
<text x="146.3" y="127.5" transform="rotate(-90 146.3 127.5)">0</text>
<text x="210.4" y="128">2</text>
<text x="210.4" y="130.6">3</text>
<text x="212.8" y="126.8">CS#</text>
<text x="212.8" y="129.3">DO</text>
<text x="212.8" y="131.9">IO2</text>
<text x="226.3" y="126.8">VCC</text>
<text x="226.7" y="131.9">CLK</text>
<text x="227.5" y="129.3">IO3</text>
<text x="232.3" y="130.6">6</text>
<text x="232.3" y="128">7</text>
<text x="136.8" y="137.5">1</text>
<text x="136.8" y="135">2</text>
<text x="136.8" y="132.4">3</text>
<text x="139.1" y="136.2">1</text>
<text x="139.1" y="133.7">2</text>
<text x="146.3" y="137" transform="rotate(-90 146.3 137)">0</text>
<text x="210.4" y="133.1">4</text>
<text x="212.8" y="134.4">GND</text>
<text x="228.9" y="134.4">DI</text>
<text x="232.3" y="133.1">5</text>
<text x="145.1" y="139.4" transform="rotate(-90 145.1 139.4)">0</text>
<text x="108" y="161.1">1</text>
<text x="110.4" y="159.8">1</text>
<text x="121.5" y="159.8">1</text>
<text x="123.9" y="161.1">NC</text>
<text x="132.4" y="161.1">VCC</text>
<text x="138.3" y="159.8">5</text>
<text x="108" y="163.6">2</text>
<text x="108" y="166.1">3</text>
<text x="110.4" y="162.3">2</text>
<text x="110.4" y="164.9">3</text>
<text x="121.5" y="162.3">2</text>
<text x="121.5" y="164.9">3</text>
<text x="123.9" y="163.6">A</text>
<text x="123.9" y="166.1">GND</text>
<text x="135.7" y="166.1">Y</text>
<text x="138.3" y="164.9">4</text>
</g>
<g font-size="2.2" fill="#a00000">
<text x="28.4" y="3.1">1</text>
<text x="78.2" y="3.1">2</text>
<text x="128" y="3.1">3</text>
<text x="177.8" y="3.1">4</text>
<text x="227.6" y="3.1">5</text>
<text x="1.4" y="28.3">A</text>
<text x="290.7" y="28.3">A</text>
<text x="1.4" y="78.1">B</text>
<text x="290.7" y="78.1">B</text>
<text x="1.4" y="127.9">C</text>
<text x="290.7" y="127.9">C</text>
<text x="1.4" y="177.7">D</text>
<text x="290.7" y="177.7">D</text>
<text x="28.4" y="205.3">1</text>
<text x="78.2" y="205.3">2</text>
<text x="128" y="205.3">3</text>
<text x="177.8" y="205.3">4</text>
<text x="227.6" y="205.3">5</text>
</g>
<g font-size="1.6" fill="#000080">
<text x="270.3" y="9.8">C55</text>
<text x="269" y="20">C58</text>
<text x="269" y="25.1">C59</text>
<text x="186.4" y="32.7">C60</text>
<text x="191.5" y="60.6">C61</text>
<text x="7.4" y="72.1">OSC2</text>
<text x="237.2" y="77.2">C109</text>
<text x="263.9" y="75.9">C106</text>
<text x="239.8" y="87.3">C108</text>
<text x="265.2" y="87.3">C107</text>
<text x="23.9" y="96.2">C71</text>
<text x="234.7" y="108.9">C72</text>
<text x="149.6" y="126.7">CN11</text>
<text x="8.6" y="167.3">C63</text>
<text x="17.5" y="167.3">C62</text>
<text x="25.1" y="167.3">C75</text>
<text x="32.8" y="167.3">C76</text>
<text x="91.2" y="162.2">D1</text>
<text x="36.6" y="168.6">C64</text>
<text x="42.9" y="168.6">C66</text>
<text x="49.3" y="168.6">C65</text>
<text x="56.9" y="168.6">C67</text>
<text x="63.2" y="168.6">C68</text>
<text x="70.9" y="168.6">C69</text>
<text x="78.5" y="168.6">C70</text>
</g>
</svg>
